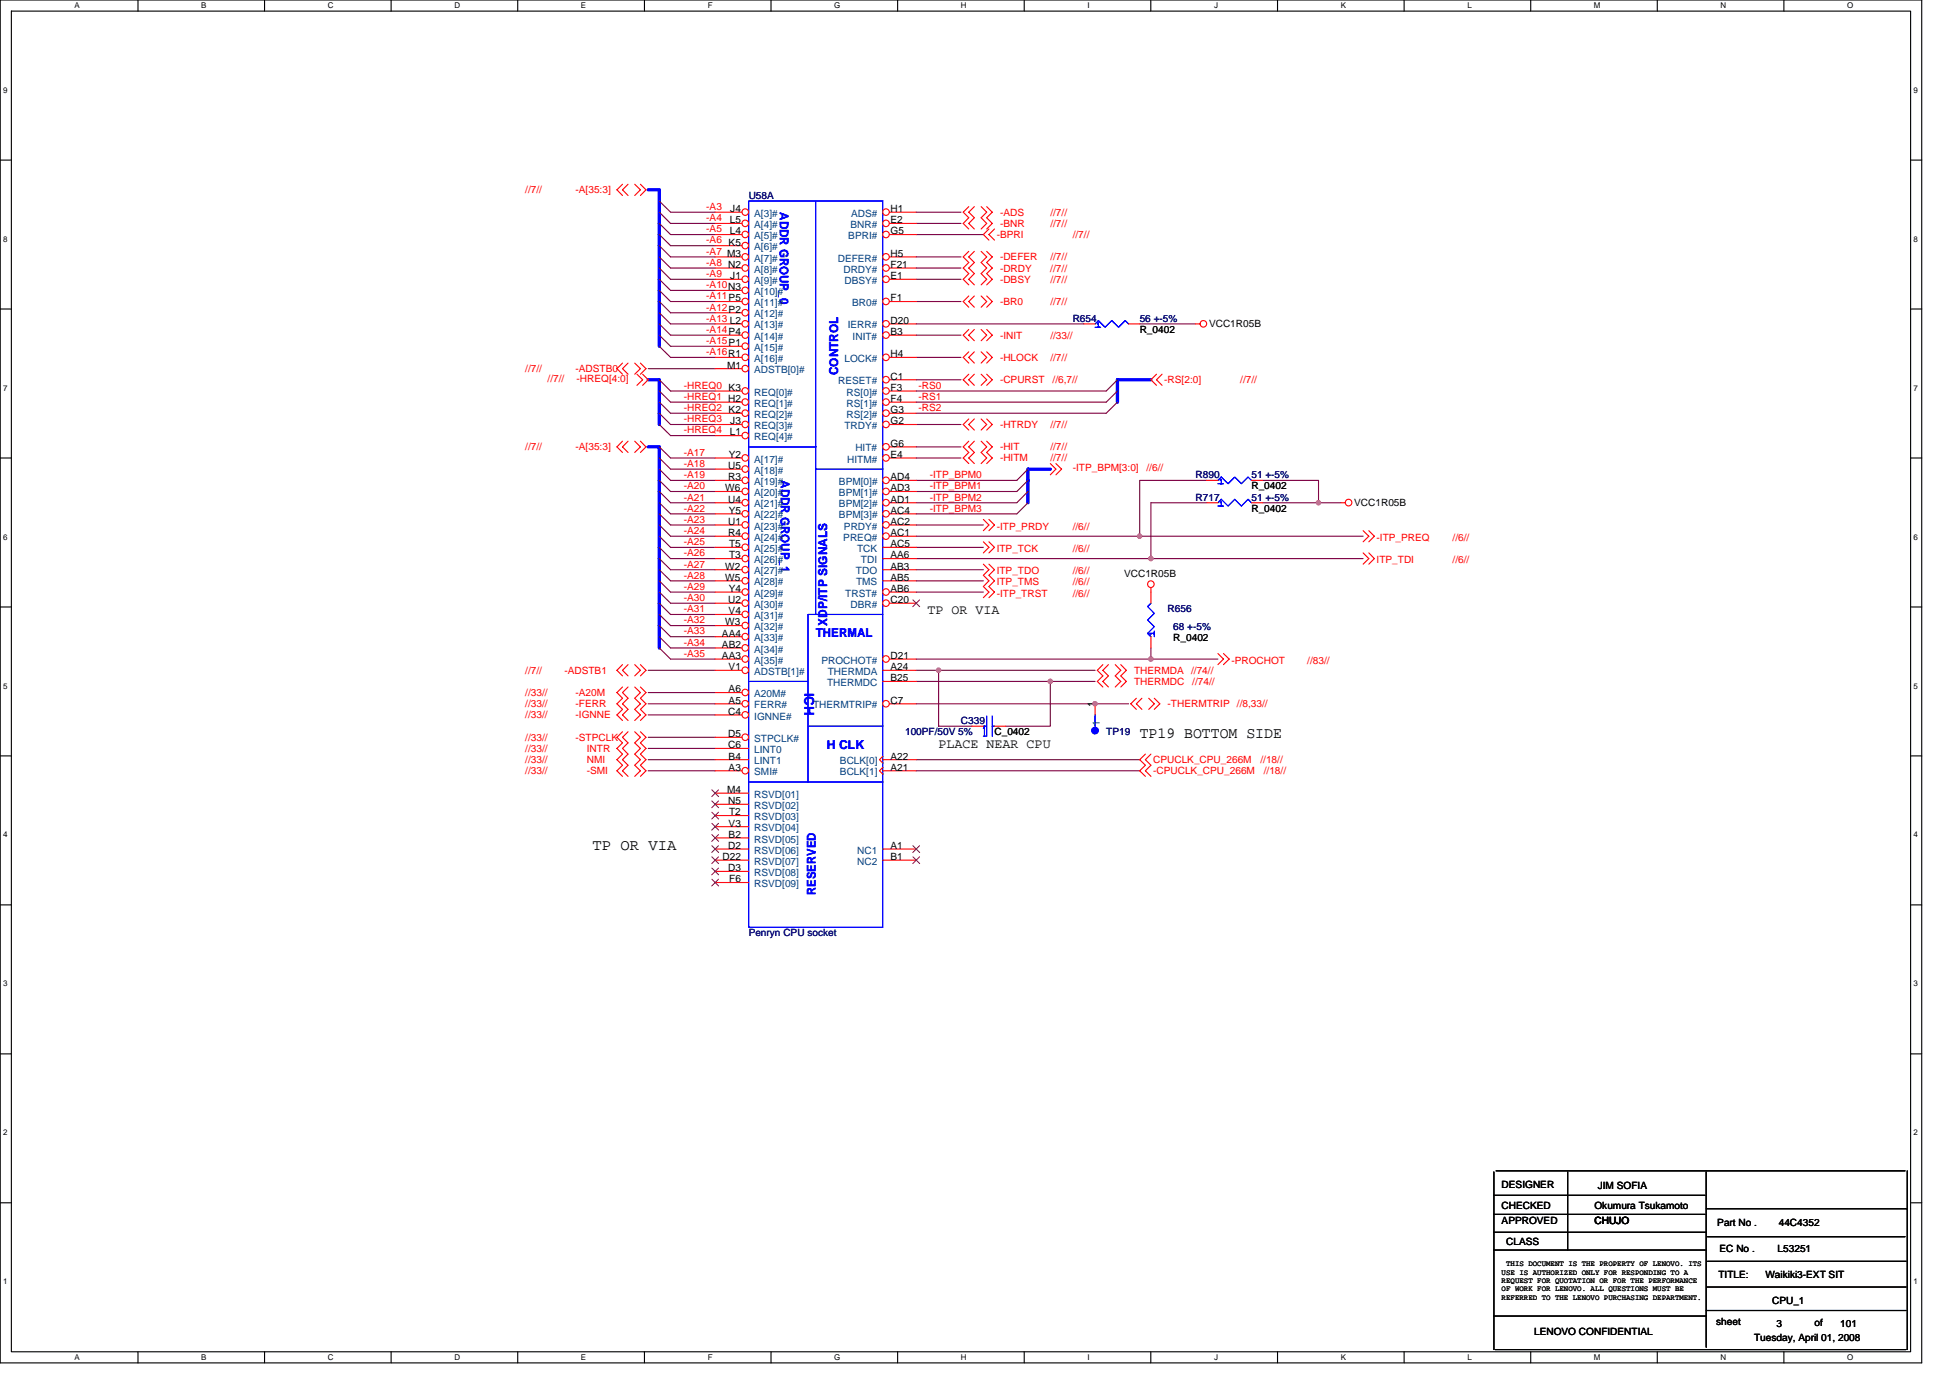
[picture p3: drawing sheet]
<svg xmlns="http://www.w3.org/2000/svg" width="297mm" height="210mm" viewBox="0 0 297 210" stroke-linecap="round" stroke-linejoin="round" font-family="sans-serif">
<path d="M0 0h292.7v207.6h-292.7zM1.7 1.7h289.3v204.2h-289.3z" fill="none" stroke="#000" stroke-width=".17"/>
<g fill="#fff">
<path d="M11.4 .2h.7v1.3h-.7z"/>
<path d="M11.4 206.1h.7v1.3h-.7z"/>
</g>
<path d="M21 0v1.7M21 205.9v1.7" fill="none" stroke="#000" stroke-width=".17"/>
<g fill="#fff">
<path d="M30.6 .2h.8v1.3h-.8z"/>
<path d="M30.6 206.1h.8v1.3h-.8z"/>
</g>
<path d="M40.3 0v1.7M40.3 205.9v1.7" fill="none" stroke="#000" stroke-width=".17"/>
<g fill="#fff">
<path d="M49.9 .2h.9v1.3h-.9z"/>
<path d="M49.9 206.1h.9v1.3h-.9z"/>
</g>
<path d="M59.6 0v1.7M59.6 205.9v1.7" fill="none" stroke="#000" stroke-width=".17"/>
<g fill="#fff">
<path d="M69.2 .2h.9v1.3h-.9z"/>
<path d="M69.2 206.1h.9v1.3h-.9z"/>
</g>
<path d="M78.9 0v1.7M78.9 205.9v1.7" fill="none" stroke="#000" stroke-width=".17"/>
<g fill="#fff">
<path d="M88.5 .2h.8v1.3h-.8z"/>
<path d="M88.5 206.1h.8v1.3h-.8z"/>
</g>
<path d="M98.2 0v1.7M98.2 205.9v1.7" fill="none" stroke="#000" stroke-width=".17"/>
<g fill="#fff">
<path d="M107.8 .2h.7v1.3h-.7z"/>
<path d="M107.8 206.1h.7v1.3h-.7z"/>
</g>
<path d="M117.5 0v1.7M117.5 205.9v1.7" fill="none" stroke="#000" stroke-width=".17"/>
<g fill="#fff">
<path d="M127.1 .2h.9v1.3h-.9z"/>
<path d="M127.1 206.1h.9v1.3h-.9z"/>
</g>
<path d="M136.7 0v1.7M136.7 205.9v1.7" fill="none" stroke="#000" stroke-width=".17"/>
<g fill="#fff">
<path d="M146.4 .2h.8v1.3h-.8z"/>
<path d="M146.4 206.1h.8v1.3h-.8z"/>
</g>
<path d="M156 0v1.7M156 205.9v1.7" fill="none" stroke="#000" stroke-width=".17"/>
<g fill="#fff">
<path d="M165.6 .2h.4v1.3h-.4z"/>
<path d="M165.6 206.1h.4v1.3h-.4z"/>
</g>
<path d="M175.3 0v1.7M175.3 205.9v1.7" fill="none" stroke="#000" stroke-width=".17"/>
<g fill="#fff">
<path d="M184.9 .2h.6v1.3h-.6z"/>
<path d="M184.9 206.1h.6v1.3h-.6z"/>
</g>
<path d="M194.6 0v1.7M194.6 205.9v1.7" fill="none" stroke="#000" stroke-width=".17"/>
<g fill="#fff">
<path d="M204.2 .2h.8v1.3h-.8z"/>
<path d="M204.2 206.1h.8v1.3h-.8z"/>
</g>
<path d="M213.9 0v1.7M213.9 205.9v1.7" fill="none" stroke="#000" stroke-width=".17"/>
<g fill="#fff">
<path d="M223.5 .2h.7v1.3h-.7z"/>
<path d="M223.5 206.1h.7v1.3h-.7z"/>
</g>
<path d="M233.2 0v1.7M233.2 205.9v1.7" fill="none" stroke="#000" stroke-width=".17"/>
<g fill="#fff">
<path d="M242.8 .2h1v1.3h-1z"/>
<path d="M242.8 206.1h1v1.3h-1z"/>
</g>
<path d="M252.5 0v1.7M252.5 205.9v1.7" fill="none" stroke="#000" stroke-width=".17"/>
<g fill="#fff">
<path d="M262.1 .2h.8v1.3h-.8z"/>
<path d="M262.1 206.1h.8v1.3h-.8z"/>
</g>
<path d="M271.7 0v1.7M271.7 205.9v1.7" fill="none" stroke="#000" stroke-width=".17"/>
<g fill="#fff">
<path d="M281.4 .2h.9v1.3h-.9z"/>
<path d="M281.4 206.1h.9v1.3h-.9z"/>
<path d="M.5 13h.6v1.4h-.6z"/>
<path d="M291.5 13h.6v1.4h-.6z"/>
<path d="M.5 35.7h.6v1.4h-.6z"/>
<path d="M291.5 35.7h.6v1.4h-.6z"/>
</g>
<path d="M0 24.4h1.7M291 24.4h1.7" fill="none" stroke="#000" stroke-width=".17"/>
<g fill="#fff">
<path d="M.5 58.4h.6v1.4h-.6z"/>
<path d="M291.5 58.4h.6v1.4h-.6z"/>
</g>
<path d="M0 47.1h1.7M291 47.1h1.7" fill="none" stroke="#000" stroke-width=".17"/>
<g fill="#fff">
<path d="M.5 81.1h.6v1.3h-.6z"/>
<path d="M291.5 81.1h.6v1.3h-.6z"/>
</g>
<path d="M0 69.8h1.7M291 69.8h1.7" fill="none" stroke="#000" stroke-width=".17"/>
<g fill="#fff">
<path d="M.5 103.8h.6v1.3h-.6z"/>
<path d="M291.5 103.8h.6v1.3h-.6z"/>
</g>
<path d="M0 92.5h1.7M291 92.5h1.7" fill="none" stroke="#000" stroke-width=".17"/>
<g fill="#fff">
<path d="M.5 126.5h.6v1.3h-.6z"/>
<path d="M291.5 126.5h.6v1.3h-.6z"/>
</g>
<path d="M0 115.1h1.7M291 115.1h1.7" fill="none" stroke="#000" stroke-width=".17"/>
<g fill="#fff">
<path d="M.5 149.2h.6v1.3h-.6z"/>
<path d="M291.5 149.2h.6v1.3h-.6z"/>
</g>
<path d="M0 137.8h1.7M291 137.8h1.7" fill="none" stroke="#000" stroke-width=".17"/>
<g fill="#fff">
<path d="M.5 171.9h.6v1.3h-.6z"/>
<path d="M291.5 171.9h.6v1.3h-.6z"/>
</g>
<path d="M0 160.5h1.7M291 160.5h1.7" fill="none" stroke="#000" stroke-width=".17"/>
<g fill="#fff">
<path d="M.5 194.6h.6v1.3h-.6z"/>
<path d="M291.5 194.6h.6v1.3h-.6z"/>
</g>
<g fill="none" stroke="#000" stroke-width=".17">
<path d="M227.6 178.5v27.1M227.9 178.4h62.3M238.8 178.5v11.9M259.9 178.5v26.7M290.5 178.4v27.2M0 183.2h1.7M227.6 182.1h32.1M227.6 185h32.1M227.6 187.7h32.3M227.6 190.4h32.3M259.9 199.6h30.5M259.9 184.1h30.6"/>
<path d="M260.1 192.1h30.3M260.1 188.4h30.1M260.1 196h30.3M291 183.2h1.7M227.6 200.5h32.3M227.7 205.6h62.7"/>
</g>
<g fill="none" stroke="#800040" stroke-width=".17">
<path d="M100.4 34l1.7 1.7h6.8M100.4 37.4l1.7 1.7h6.8M100.4 32.3l1.7 1.7h6.8M100.4 35.7l1.7 1.7h6.8M100.4 39.1l1.7 1.7h6.8M100.4 30.6l1.7 1.7h6.8M139.6 35.7h10.2M139.6 39.1h6.8M139.6 34h6.8M139.6 32.3h6.8M98.7 56.2h10.2M100.4 52.7l1.7 1.7h6.8"/>
<path d="M100.4 49.3l1.7 1.8h6.8M100.4 45.9l1.7 1.7h6.8M100.4 51.1l1.7 1.6h6.8M100.4 40.8l1.7 1.7h6.8M100.4 47.6l1.7 1.7h6.8M100.4 44.2l1.7 1.7h6.8M100.4 42.5l1.7 1.7h6.8M100.4 57.8l1.7 1.8h6.8M100.4 59.6l1.7 1.7h6.8M139.6 54.4h6.8M139.6 51.1h6.8M139.6 42.5h6.8"/>
<path d="M139.6 49.3h25.5M139.6 45.9h6.8M139.6 40.8h6.8M139.6 57.8h6.8M170.2 57.8l-1.7 1.8h-28.9M170.2 59.6l-1.7 1.7h-28.9M173.6 49.3h8.5M100.4 62.9l1.7 1.8h6.8M100.4 61.3l1.7 1.6h6.8M100.4 64.7l1.7 1.7h6.8M100.4 80l1.7 1.7h6.8M100.4 78.3l1.7 1.7h6.8"/>
<path d="M100.4 68.1l1.7 1.7h6.8M100.4 73.2l1.7 1.7h6.8M100.4 76.6l1.7 1.7h6.8M100.4 74.9l1.7 1.7h6.8M100.4 69.8l1.7 1.7h6.8M100.4 71.5l1.7 1.7h6.8M139.6 64.7h6.8M139.6 80h10.2M139.6 69.8h6.8M139.6 68.1h6.8M156.6 73.2l-1.7 1.7h-15.3M156.6 76.6l-1.7 1.7h-15.3"/>
<path d="M156.6 74.9l-1.7 1.7h-15.3M156.6 71.5l-1.7 1.7h-15.3M170.2 61.3l-1.7 1.6h-28.9M183.8 73.2h-10.2v8.5h34M183.8 76.6h-8.5v8.5M192.3 73.2h8.5v3.4h-8.5M200.8 76.6h3.5M100.4 88.5l1.7 1.7h6.8M100.4 83.4l1.7 1.7h6.8M100.4 81.7l1.7 1.7h6.8M100.4 91.9l1.7 1.7h6.8M100.4 90.2l1.7 1.7h6.8"/>
<path d="M100.4 85.1l1.7 1.7h6.8M100.4 86.8l1.7 1.7h6.8M100.4 93.6l1.7 1.7h6.8M100.4 95.3l1.7 1.7h6.8M100.4 97l1.7 1.7h6.8M100.4 98.7l1.7 1.7h6.8M139.6 81.7h34M139.6 90.2h10.2M139.6 85.1h68M139.6 83.4h10.2M139.6 86.8h10.2M139.6 88.5h10.2"/>
<path d="M175.3 98.7v1.7h10.2M98.7 102.1h10.2M98.7 105.5h10.2M98.7 107.2h10.2M98.7 108.9h10.2M98.7 114h10.2M98.7 117.4h10.2M98.7 112.3h10.2M98.7 115.7h10.2M139.6 100.4h35.7M139.6 102.1h27.2M139.6 107.2h32.3"/>
<path d="M139.6 117.4h34M139.6 115.7h34M139.6 103.8h27.2M143 102.1v8.5h5.1M160 103.8v6.8h-6.8"/>
</g>
<path d="M98.7 28.9h1.7v23.8M98.7 57.8h1.7v6.9M175.3 57.8h-5.1v3.5M98.7 68.1h1.7v30.6M160 71.5h-3.4v5.1" fill="none" stroke="#00f" stroke-width=".51"/>
<g fill="#f0f" stroke="#f0f" stroke-width=".17">
<circle cx="200.8" cy="76.6" r=".33"/>
<circle cx="175.3" cy="85.1" r=".33"/>
<circle cx="173.6" cy="81.7" r=".33"/>
<circle cx="175.3" cy="100.4" r=".33"/>
<circle cx="160" cy="103.8" r=".33"/>
<circle cx="166.8" cy="107.2" r=".33"/>
<circle cx="143" cy="102.1" r=".33"/>
</g>
<g fill="none" stroke="#f00" stroke-width=".17">
<path d="M94.8 28.1l-.8 .8 .8 .9M95.7 28.1l-.9 .8 .9 .9M96.7 28.1l.9 .8-.9 .9M97.6 28.1l.8 .8-.8 .9M147.6 31.5l-.9 .8 .9 .9-.9 .8 .9 .9M147.6 38.3l-.9 .8 .9 .9-.9 .8 .9 .9-.9 .8 .9 .9M148.4 31.5l-.8 .8 .8 .9-.8 .8 .8 .9M148.4 38.3l-.8 .8 .8 .9-.8 .8 .8 .9-.8 .8 .8 .9M149.5 31.5l.8 .8-.8 .9 .8 .8-.8 .9M149.5 38.3l.8 .8-.8 .9 .8 .8-.8 .9 .8 .8-.8 .9M150.3 31.5l.8 .8-.8 .9 .8 .8-.8 .9M150.3 38.3l.8 .8-.8 .9 .8 .8-.8 .9 .8 .8-.8 .9"/>
<path d="M150.6 34.9l-.8 .8 .8 .9M151.5 34.9l-.9 .8 .9 .9M94.8 55.3l-.8 .9 .8 .8M95.7 55.3l-.9 .9 .9 .8M96.7 55.3l.9 .9-.9 .8M97 57l.9 .8-.9 .9M97.6 55.3l.8 .9-.8 .8M97.9 57l.8 .8-.8 .9M147.6 53.6l-.9 .8 .9 .9M147.6 45.1l-.9 .8 .9 .9M147.6 50.2l-.9 .9 .9 .8M147.6 57l-.9 .8 .9 .9"/>
<path d="M148.4 53.6l-.8 .8 .8 .9M148.4 45.1l-.8 .8 .8 .9M148.4 50.2l-.8 .9 .8 .8M148.4 57l-.8 .8 .8 .9M149.5 45.1l.8 .8-.8 .9M149.5 53.6l.8 .8-.8 .9M149.5 50.2l.8 .9-.8 .8M149.5 57l.8 .8-.8 .9M150.3 45.1l.8 .8-.8 .9M150.3 53.6l.8 .8-.8 .9M150.3 50.2l.8 .9-.8 .8M150.3 57l.8 .8-.8 .9"/>
<path d="M176.2 57l-.9 .8 .9 .9M177 57l-.8 .8 .8 .9M182.1 49.3h.7M94.8 67.2l-.8 .9 .8 .8M95.7 67.2l-.9 .9 .9 .8M96.7 67.2l.9 .9-.9 .8M97.6 67.2l.8 .9-.8 .8M147.6 63.8l-.9 .9 .9 .8M147.6 67.2l-.9 .9 .9 .8-.9 .9 .9 .8M148.4 63.8l-.8 .9 .8 .8M148.4 67.2l-.8 .9 .8 .8-.8 .9 .8 .8M149.5 63.8l.8 .9-.8 .8"/>
<path d="M149.5 67.2l.8 .9-.8 .8 .8 .9-.8 .8M149.8 79.1l.8 .9-.8 .8M150.3 63.8l.8 .9-.8 .8M150.3 67.2l.8 .9-.8 .8 .8 .9-.8 .8M150.6 79.1l.9 .9-.9 .8M160 70.6l.8 .9-.8 .8M160.8 70.6l.9 .9-.9 .8M204.3 76.6h.6M149.8 85.9l.8 .9-.8 .8 .8 .9-.8 .8 .8 .9-.8 .8M149.8 82.5l.8 .9-.8 .8M150.6 85.9l.9 .9-.9 .8 .9 .9-.9 .8 .9 .9-.9 .8M150.6 82.5l.9 .9-.9 .8"/>
<path d="M175.3 89.5v.7M185.5 99.5l.9 .9-.9 .8M186.4 99.5l.8 .9-.8 .8M207.6 80.8l.9 .9-.9 .8M207.6 84.2l.9 .9-.9 .8M208.5 80.8l.9 .9-.9 .8M208.5 84.2l.9 .9-.9 .8M94.8 101.2l-.8 .9 .8 .9M94.8 104.6l-.8 .9 .8 .9-.8 .8 .8 .9-.8 .8 .8 .8M94.8 111.5l-.8 .8 .8 .9-.8 .8 .8 .9-.8 .8 .8 .9-.8 .8 .8 .9M95.7 101.2l-.9 .9 .9 .9M95.7 104.6l-.9 .9 .9 .9-.9 .8 .9 .9-.9 .8 .9 .8"/>
<path d="M95.7 111.5l-.9 .8 .9 .9-.9 .8 .9 .9-.9 .8 .9 .9-.9 .8 .9 .9M96.7 101.2l.9 .9-.9 .9M96.7 104.6l.9 .9-.9 .9 .9 .8-.9 .9 .9 .8-.9 .8M96.7 111.5l.9 .8-.9 .9 .9 .8-.9 .9 .9 .8-.9 .9 .9 .8-.9 .9M97.6 101.2l.8 .9-.8 .9M97.6 104.6l.8 .9-.8 .9 .8 .8-.8 .9 .8 .8-.8 .8M97.6 111.5l.8 .8-.8 .9 .8 .8-.8 .9 .8 .8-.8 .9 .8 .8-.8 .9M166.8 107.2v1.7M168 101.2l-.9 .9 .9 .9-.9 .8 .9 .8M168.8 101.2l-.8 .9 .8 .9-.8 .8 .8 .8M169.9 101.2l.8 .9-.8 .9 .8 .8-.8 .8M170.7 101.2l.9 .9-.9 .9 .9 .8-.9 .8"/>
<path d="M173.1 106.4l-.8 .8 .8 .9M173.9 106.4l-.8 .8 .8 .9M174.5 114.9l-.9 .8 .9 .9-.9 .8 .9 .9M175 106.4l.8 .8-.8 .9M175.3 114.9l-.8 .8 .8 .9-.8 .8 .8 .9M175.8 106.4l.9 .8-.9 .9"/>
<circle cx="183.3" cy="49.3" r=".5"/>
<circle cx="205.4" cy="76.6" r=".51"/>
<circle cx="175.3" cy="89" r=".51"/>
</g>
<circle cx="166.8" cy="111.3" r=".5" fill="#00f" stroke="#00f" stroke-width=".17"/>
<path d="M114 30.6h20.5v110.6h-20.5zM124.3 30.6v63M114 68.1h10.3M124.3 71.5h10.2M134.5 93.6h-11.4v25.5M114 103.8h9.1M114 119.1h20.5M123.1 110.6h11.4M166.8 108.9v1.7" fill="none" stroke="#00f" stroke-width=".17"/>
<circle cx="113.5" cy="44.2" r=".5" fill="#fff" stroke="#f00" stroke-width=".17"/>
<path d="M108.9 44.2h4.1" fill="none" stroke="#f00" stroke-width=".17"/>
<circle cx="113.5" cy="45.9" r=".5" fill="#fff" stroke="#f00" stroke-width=".17"/>
<path d="M108.9 45.9h4.1" fill="none" stroke="#f00" stroke-width=".17"/>
<circle cx="113.5" cy="47.6" r=".5" fill="#fff" stroke="#f00" stroke-width=".17"/>
<path d="M108.9 47.6h4.1" fill="none" stroke="#f00" stroke-width=".17"/>
<circle cx="113.5" cy="49.3" r=".5" fill="#fff" stroke="#f00" stroke-width=".17"/>
<path d="M108.9 49.3h4.1" fill="none" stroke="#f00" stroke-width=".17"/>
<circle cx="113.5" cy="51" r=".5" fill="#fff" stroke="#f00" stroke-width=".17"/>
<path d="M108.9 51.1h4.1" fill="none" stroke="#f00" stroke-width=".17"/>
<circle cx="113.5" cy="52.7" r=".5" fill="#fff" stroke="#f00" stroke-width=".17"/>
<path d="M108.9 52.7h4.1" fill="none" stroke="#f00" stroke-width=".17"/>
<circle cx="113.5" cy="54.4" r=".5" fill="#fff" stroke="#f00" stroke-width=".17"/>
<path d="M108.9 54.4h4.1" fill="none" stroke="#f00" stroke-width=".17"/>
<circle cx="113.5" cy="69.8" r=".5" fill="#fff" stroke="#f00" stroke-width=".17"/>
<path d="M108.9 69.8h4.1" fill="none" stroke="#f00" stroke-width=".17"/>
<circle cx="113.5" cy="71.4" r=".5" fill="#fff" stroke="#f00" stroke-width=".17"/>
<path d="M108.9 71.5h4.1" fill="none" stroke="#f00" stroke-width=".17"/>
<circle cx="113.5" cy="73.2" r=".5" fill="#fff" stroke="#f00" stroke-width=".17"/>
<path d="M108.9 73.2h4.1" fill="none" stroke="#f00" stroke-width=".17"/>
<circle cx="113.5" cy="74.9" r=".5" fill="#fff" stroke="#f00" stroke-width=".17"/>
<path d="M108.9 74.9h4.1" fill="none" stroke="#f00" stroke-width=".17"/>
<circle cx="113.5" cy="76.6" r=".5" fill="#fff" stroke="#f00" stroke-width=".17"/>
<path d="M108.9 76.6h4.1" fill="none" stroke="#f00" stroke-width=".17"/>
<circle cx="113.5" cy="78.3" r=".5" fill="#fff" stroke="#f00" stroke-width=".17"/>
<path d="M108.9 78.3h4.1" fill="none" stroke="#f00" stroke-width=".17"/>
<circle cx="113.5" cy="80" r=".5" fill="#fff" stroke="#f00" stroke-width=".17"/>
<path d="M108.9 80h4.1" fill="none" stroke="#f00" stroke-width=".17"/>
<circle cx="113.5" cy="81.7" r=".5" fill="#fff" stroke="#f00" stroke-width=".17"/>
<path d="M108.9 81.7h4.1" fill="none" stroke="#f00" stroke-width=".17"/>
<circle cx="113.5" cy="83.4" r=".5" fill="#fff" stroke="#f00" stroke-width=".17"/>
<path d="M108.9 83.4h4.1" fill="none" stroke="#f00" stroke-width=".17"/>
<circle cx="113.5" cy="85.1" r=".5" fill="#fff" stroke="#f00" stroke-width=".17"/>
<path d="M108.9 85.1h4.1" fill="none" stroke="#f00" stroke-width=".17"/>
<circle cx="113.5" cy="86.8" r=".5" fill="#fff" stroke="#f00" stroke-width=".17"/>
<path d="M108.9 86.8h4.1" fill="none" stroke="#f00" stroke-width=".17"/>
<circle cx="113.5" cy="88.5" r=".5" fill="#fff" stroke="#f00" stroke-width=".17"/>
<path d="M108.9 88.5h4.1" fill="none" stroke="#f00" stroke-width=".17"/>
<circle cx="113.5" cy="90.2" r=".5" fill="#fff" stroke="#f00" stroke-width=".17"/>
<path d="M108.9 90.2h4.1" fill="none" stroke="#f00" stroke-width=".17"/>
<circle cx="113.5" cy="32.3" r=".5" fill="#fff" stroke="#f00" stroke-width=".17"/>
<path d="M108.9 32.3h4.1" fill="none" stroke="#f00" stroke-width=".17"/>
<circle cx="113.5" cy="91.9" r=".5" fill="#fff" stroke="#f00" stroke-width=".17"/>
<path d="M108.9 91.9h4.1" fill="none" stroke="#f00" stroke-width=".17"/>
<circle cx="113.5" cy="93.6" r=".5" fill="#fff" stroke="#f00" stroke-width=".17"/>
<path d="M108.9 93.6h4.1M108.9 120.8h5.1M108.9 122.5h5.1M108.9 124.2h5.1M108.9 125.9h5.1M108.9 127.6h5.1M108.9 129.3h5.1M108.9 131h5.1" fill="none" stroke="#f00" stroke-width=".17"/>
<g fill="none" stroke="#804000" stroke-width=".15">
<path d="M108.4 120.3l1.1 1M108.4 122l1.1 1M108.4 123.7l1.1 1.1M108.4 125.4l1.1 1M108.4 127.1l1.1 1.1M108.4 128.8l1.1 1.1M108.4 130.5l1.1 1.1M109.4 120.3l-1 1M109.4 122l-1 1M109.4 123.7l-1 1.1M109.4 125.4l-1 1M109.4 127.1l-1 1.1"/>
<path d="M109.4 128.8l-1 1.1M109.4 130.5l-1 1.1"/>
</g>
<circle cx="113.5" cy="34" r=".5" fill="#fff" stroke="#f00" stroke-width=".17"/>
<path d="M108.9 34h4.1" fill="none" stroke="#f00" stroke-width=".17"/>
<circle cx="113.5" cy="35.7" r=".5" fill="#fff" stroke="#f00" stroke-width=".17"/>
<path d="M108.9 35.7h4.1" fill="none" stroke="#f00" stroke-width=".17"/>
<circle cx="113.5" cy="37.4" r=".5" fill="#fff" stroke="#f00" stroke-width=".17"/>
<path d="M108.9 37.4h4.1" fill="none" stroke="#f00" stroke-width=".17"/>
<circle cx="113.5" cy="39.1" r=".5" fill="#fff" stroke="#f00" stroke-width=".17"/>
<path d="M108.9 39.1h4.1" fill="none" stroke="#f00" stroke-width=".17"/>
<circle cx="113.5" cy="40.8" r=".5" fill="#fff" stroke="#f00" stroke-width=".17"/>
<path d="M108.9 40.8h4.1" fill="none" stroke="#f00" stroke-width=".17"/>
<circle cx="113.5" cy="42.5" r=".5" fill="#fff" stroke="#f00" stroke-width=".17"/>
<path d="M108.9 42.5h4.1" fill="none" stroke="#f00" stroke-width=".17"/>
<circle cx="113.5" cy="105.5" r=".5" fill="#fff" stroke="#f00" stroke-width=".17"/>
<path d="M108.9 105.5h4.1" fill="none" stroke="#f00" stroke-width=".17"/>
<circle cx="135" cy="32.3" r=".5" fill="#fff" stroke="#f00" stroke-width=".17"/>
<path d="M135.5 32.3h4.1" fill="none" stroke="#f00" stroke-width=".17"/>
<circle cx="113.5" cy="56.1" r=".5" fill="#fff" stroke="#f00" stroke-width=".17"/>
<path d="M108.9 56.2h4.1" fill="none" stroke="#f00" stroke-width=".17"/>
<circle cx="113.5" cy="102.1" r=".5" fill="#fff" stroke="#f00" stroke-width=".17"/>
<path d="M108.9 102.1h4.1M134.5 115.2l-.5 .5 .5 .5M134.5 116.9l-.5 .5 .5 .5M134.5 115.7h5.1M134.5 117.4h5.1M108.9 132.7h5.1" fill="none" stroke="#f00" stroke-width=".17"/>
<path d="M108.4 132.2l1.1 1.1M109.4 132.2l-1 1.1" fill="none" stroke="#804000" stroke-width=".15"/>
<circle cx="135" cy="34" r=".5" fill="#fff" stroke="#f00" stroke-width=".17"/>
<path d="M135.5 34h4.1" fill="none" stroke="#f00" stroke-width=".17"/>
<circle cx="135" cy="73.2" r=".5" fill="#fff" stroke="#f00" stroke-width=".17"/>
<path d="M135.5 73.2h4.1" fill="none" stroke="#f00" stroke-width=".17"/>
<circle cx="135" cy="74.9" r=".5" fill="#fff" stroke="#f00" stroke-width=".17"/>
<path d="M135.5 74.9h4.1" fill="none" stroke="#f00" stroke-width=".17"/>
<circle cx="135" cy="76.6" r=".5" fill="#fff" stroke="#f00" stroke-width=".17"/>
<path d="M135.5 76.6h4.1" fill="none" stroke="#f00" stroke-width=".17"/>
<circle cx="135" cy="78.3" r=".5" fill="#fff" stroke="#f00" stroke-width=".17"/>
<path d="M135.5 78.3h4.1" fill="none" stroke="#f00" stroke-width=".17"/>
<circle cx="135" cy="35.7" r=".5" fill="#fff" stroke="#f00" stroke-width=".17"/>
<path d="M135.5 35.7h4.1" fill="none" stroke="#f00" stroke-width=".17"/>
<circle cx="135" cy="45.9" r=".5" fill="#fff" stroke="#f00" stroke-width=".17"/>
<path d="M135.5 45.9h4.1" fill="none" stroke="#f00" stroke-width=".17"/>
<circle cx="135" cy="91.9" r=".5" fill="#fff" stroke="#f00" stroke-width=".17"/>
<path d="M135.5 91.9h4.1" fill="none" stroke="#f00" stroke-width=".17"/>
<path d="M139.1 91.4l1 1M140.1 91.4l-1.1 1" fill="none" stroke="#804000" stroke-width=".15"/>
<circle cx="135" cy="42.5" r=".5" fill="#fff" stroke="#f00" stroke-width=".17"/>
<path d="M135.5 42.5h4.1" fill="none" stroke="#f00" stroke-width=".17"/>
<circle cx="135" cy="39.1" r=".5" fill="#fff" stroke="#f00" stroke-width=".17"/>
<path d="M135.5 39.1h4.1" fill="none" stroke="#f00" stroke-width=".17"/>
<circle cx="135" cy="40.8" r=".5" fill="#fff" stroke="#f00" stroke-width=".17"/>
<path d="M135.5 40.8h4.1" fill="none" stroke="#f00" stroke-width=".17"/>
<circle cx="113.5" cy="107.2" r=".5" fill="#fff" stroke="#f00" stroke-width=".17"/>
<path d="M108.9 107.2h4.1" fill="none" stroke="#f00" stroke-width=".17"/>
<circle cx="135" cy="68.1" r=".5" fill="#fff" stroke="#f00" stroke-width=".17"/>
<path d="M135.5 68.1h4.1" fill="none" stroke="#f00" stroke-width=".17"/>
<circle cx="135" cy="69.8" r=".5" fill="#fff" stroke="#f00" stroke-width=".17"/>
<path d="M135.5 69.8h4.1" fill="none" stroke="#f00" stroke-width=".17"/>
<circle cx="135" cy="49.3" r=".5" fill="#fff" stroke="#f00" stroke-width=".17"/>
<path d="M135.5 49.3h4.1" fill="none" stroke="#f00" stroke-width=".17"/>
<circle cx="113.5" cy="108.9" r=".5" fill="#fff" stroke="#f00" stroke-width=".17"/>
<path d="M108.9 108.9h4.1" fill="none" stroke="#f00" stroke-width=".17"/>
<circle cx="135" cy="51" r=".5" fill="#fff" stroke="#f00" stroke-width=".17"/>
<path d="M135.5 51.1h4.1M108.9 114h5.1M108.9 115.7h5.1" fill="none" stroke="#f00" stroke-width=".17"/>
<circle cx="135" cy="54.4" r=".5" fill="#fff" stroke="#f00" stroke-width=".17"/>
<path d="M135.5 54.4h4.1" fill="none" stroke="#f00" stroke-width=".17"/>
<circle cx="135" cy="80" r=".5" fill="#fff" stroke="#f00" stroke-width=".17"/>
<path d="M135.5 80h4.1" fill="none" stroke="#f00" stroke-width=".17"/>
<circle cx="135" cy="81.7" r=".5" fill="#fff" stroke="#f00" stroke-width=".17"/>
<path d="M135.5 81.7h4.1" fill="none" stroke="#f00" stroke-width=".17"/>
<circle cx="135" cy="100.4" r=".5" fill="#fff" stroke="#f00" stroke-width=".17"/>
<path d="M135.5 100.4h4.1" fill="none" stroke="#f00" stroke-width=".17"/>
<circle cx="113.5" cy="59.5" r=".5" fill="#fff" stroke="#f00" stroke-width=".17"/>
<path d="M108.9 59.6h4.1" fill="none" stroke="#f00" stroke-width=".17"/>
<circle cx="113.5" cy="61.2" r=".5" fill="#fff" stroke="#f00" stroke-width=".17"/>
<path d="M108.9 61.3h4.1" fill="none" stroke="#f00" stroke-width=".17"/>
<circle cx="113.5" cy="62.9" r=".5" fill="#fff" stroke="#f00" stroke-width=".17"/>
<path d="M108.9 62.9h4.1" fill="none" stroke="#f00" stroke-width=".17"/>
<circle cx="113.5" cy="64.7" r=".5" fill="#fff" stroke="#f00" stroke-width=".17"/>
<path d="M108.9 64.7h4.1" fill="none" stroke="#f00" stroke-width=".17"/>
<circle cx="113.5" cy="66.3" r=".5" fill="#fff" stroke="#f00" stroke-width=".17"/>
<path d="M108.9 66.4h4.1" fill="none" stroke="#f00" stroke-width=".17"/>
<circle cx="135" cy="57.8" r=".5" fill="#fff" stroke="#f00" stroke-width=".17"/>
<path d="M135.5 57.8h4.1" fill="none" stroke="#f00" stroke-width=".17"/>
<circle cx="135" cy="59.5" r=".5" fill="#fff" stroke="#f00" stroke-width=".17"/>
<path d="M135.5 59.6h4.1" fill="none" stroke="#f00" stroke-width=".17"/>
<circle cx="135" cy="61.2" r=".5" fill="#fff" stroke="#f00" stroke-width=".17"/>
<path d="M135.5 61.3h4.1" fill="none" stroke="#f00" stroke-width=".17"/>
<circle cx="135" cy="62.9" r=".5" fill="#fff" stroke="#f00" stroke-width=".17"/>
<path d="M135.5 62.9h4.1" fill="none" stroke="#f00" stroke-width=".17"/>
<circle cx="113.5" cy="117.4" r=".5" fill="#fff" stroke="#f00" stroke-width=".17"/>
<path d="M108.9 117.4h4.1" fill="none" stroke="#f00" stroke-width=".17"/>
<circle cx="113.5" cy="112.3" r=".5" fill="#fff" stroke="#f00" stroke-width=".17"/>
<path d="M134.5 83.4h5.1M134.5 85.1h5.1M134.5 86.8h5.1M108.9 112.3h4.1" fill="none" stroke="#f00" stroke-width=".17"/>
<circle cx="135" cy="107.2" r=".5" fill="#fff" stroke="#f00" stroke-width=".17"/>
<path d="M134.5 88.5h5.1M134.5 102.1h5.1M134.5 103.8h5.1M135.5 107.2h4.1" fill="none" stroke="#f00" stroke-width=".17"/>
<circle cx="135" cy="64.7" r=".5" fill="#fff" stroke="#f00" stroke-width=".17"/>
<path d="M135.5 64.7h4.1" fill="none" stroke="#f00" stroke-width=".17"/>
<circle cx="135" cy="90.2" r=".5" fill="#fff" stroke="#f00" stroke-width=".17"/>
<path d="M135.5 90.2h4.1" fill="none" stroke="#f00" stroke-width=".17"/>
<circle cx="113.5" cy="95.3" r=".5" fill="#fff" stroke="#f00" stroke-width=".17"/>
<path d="M108.9 95.3h4.1" fill="none" stroke="#f00" stroke-width=".17"/>
<circle cx="113.5" cy="97" r=".5" fill="#fff" stroke="#f00" stroke-width=".17"/>
<path d="M108.9 97h4.1" fill="none" stroke="#f00" stroke-width=".17"/>
<circle cx="113.5" cy="98.7" r=".5" fill="#fff" stroke="#f00" stroke-width=".17"/>
<path d="M108.9 98.7h4.1" fill="none" stroke="#f00" stroke-width=".17"/>
<circle cx="113.5" cy="100.4" r=".5" fill="#fff" stroke="#f00" stroke-width=".17"/>
<g fill="none" stroke="#f00" stroke-width=".17">
<path d="M165.1 49.3h1.7M171.9 49.3h1.7M183.8 73.2h1.7M183.8 76.6h1.7M190.6 73.2h1.7M190.6 76.6h1.7M175.3 90.2v1.7M175.3 97v1.7M108.9 100.4h4.1M148.1 110.6h1.7M151.5 110.6h1.7M108.9 134.4h5.1"/>
<path d="M134.5 129.3h5.1M134.5 131h5.1"/>
</g>
<path d="M108.4 133.9l1.1 1.1M109.4 133.9l-1 1.1M139.1 128.8l1 1.1M139.1 130.5l1 1.1M140.1 128.8l-1.1 1.1M140.1 130.5l-1.1 1.1" fill="none" stroke="#804000" stroke-width=".15"/>
<g fill="none" stroke="#00f" stroke-width=".17">
<path d="M166.8 49.3l.5-.5 1 1 1.1-1 1 1 1-1 .5 .5M166.8 49.8h.9M167.1 49.3l.2-.1v.6M185.5 73.2l.5-.5 1.1 1 1-1 1 1 1-1 .5 .5M185.5 76.6l.5-.5 1.1 1 1-1 1 1 1-1 .5 .5M185.5 73.7h.9M185.5 77.1h.9M185.9 73.2l.1-.2v.7M185.9 76.6l.1-.2v.7M175.3 91.9l-.5 .5 1 1-1 1 1 1.1-1 1 .5 .5M175.8 96.5h-.6l.1 .1M175.8 96.1v.9"/>
<path d="M149.8 110.6h.5M149.8 111l.2-.4v1.5M149.8 112.1h.3M150.3 109.1v3M151.1 110.6h.4M151.1 109.1v3"/>
</g>
<g fill="#f0f" stroke="#f0f" stroke-width=".17">
<circle cx="200.8" cy="76.6" r=".33"/>
<circle cx="175.3" cy="85.1" r=".33"/>
<circle cx="173.6" cy="81.7" r=".33"/>
<circle cx="175.3" cy="100.4" r=".33"/>
<circle cx="160" cy="103.8" r=".33"/>
<circle cx="166.8" cy="107.2" r=".33"/>
<circle cx="143" cy="102.1" r=".33"/>
</g>
<g font-size="2.4">
<text x="173.6" y="112.5">TP19 BOTTOM SIDE</text>
<text x="90.2" y="129.5">TP OR VIA</text>
</g>
<g font-size="2">
<text x="141.3" y="93.5">TP OR VIA</text>
<text x="143" y="113.9">PLACE NEAR CPU</text>
</g>
<text font-size="2" fill="#00f" x="122.6" y="105.5" transform="rotate(90 122.6 105.5)">ICH</text>
<g font-size="1.9" fill="#00f">
<text x="118.8" y="32.3" transform="rotate(90 118.8 32.3)">ADDR GROUP_0</text>
<text x="127.7" y="57.2" transform="rotate(-90 127.7 57.2)">CONTROL</text>
<text x="119" y="73.2" transform="rotate(90 119 73.2)">ADDR GROUP_1</text>
<text x="126" y="95.3" transform="rotate(-90 126 95.3)">XDP/ITP SIGNALS</text>
<text x="124.3" y="97">THERMAL</text>
<text x="126" y="114">H CLK</text>
<text x="124.3" y="136.3" transform="rotate(-90 124.3 136.3)">RESERVED</text>
</g>
<g font-size="1.5" fill="#f00">
<text x="80" y="29.4">//7//</text>
<text x="87.7" y="29.4">-A[35:3]</text>
<text x="107.6" y="35.4">-A5</text>
<text x="107.6" y="33.7">-A4</text>
<text x="107.6" y="32">-A3</text>
<text x="152.3" y="32.9">-ADS</text>
<text x="152.3" y="34.5">-BNR</text>
<text x="160" y="34.5">//7//</text>
<text x="160" y="32.9">//7//</text>
<text x="107.6" y="38.8">-A7 M3</text>
<text x="107.6" y="37.1">-A6 K5</text>
<text x="107.6" y="40.5">-A8 N2</text>
<text x="151.8" y="36.3">-BPRI</text>
<text x="152.3" y="41.4">-DRDY</text>
<text x="152.3" y="39.7">-DEFER</text>
<text x="160" y="41.4">//7//</text>
<text x="160" y="39.7">//7//</text>
<text x="163.4" y="36.3">//7//</text>
<text x="107.6" y="47.3">-A12P2</text>
<text x="107.6" y="42.2">-A9</text>
<text x="107.6" y="45.6">-A11P5</text>
<text x="107.6" y="43.9">-A10N3</text>
<text x="152.3" y="43.1">-DBSY</text>
<text x="152.3" y="46.5">-BR0</text>
<text x="160" y="46.5">//7//</text>
<text x="160" y="43.1">//7//</text>
<text x="107.6" y="50.7">-A14P4</text>
<text x="107.6" y="52.4">-A15P1</text>
<text x="107.6" y="49">-A13 L2</text>
<text x="152.3" y="51.6">-INIT</text>
<text x="160" y="51.6">//33//</text>
<text x="80" y="56.7">//7//</text>
<text x="83.4" y="58.2">//7//</text>
<text x="87.7" y="56.7">-ADSTB0</text>
<text x="87.8" y="58.2">-HREQ[4:0]</text>
<text x="104.2" y="59.2">-HREQ0 K3</text>
<text x="107.6" y="54.1">-A16R1</text>
<text x="139.9" y="59.2">-RS0</text>
<text x="152.3" y="55">-HLOCK</text>
<text x="152.3" y="58.4">-CPURST</text>
<text x="160" y="55">//7//</text>
<text x="160.3" y="58.4">//6,7//</text>
<text x="177.4" y="58.4">-RS[2:0]</text>
<text x="188.9" y="58.4">//7//</text>
<text x="104.2" y="64.3">-HREQ3</text>
<text x="104.2" y="60.9">-HREQ1 H2</text>
<text x="104.2" y="62.6">-HREQ2 K2</text>
<text x="139.9" y="60.9">-RS1</text>
<text x="139.9" y="62.6">-RS2</text>
<text x="152.3" y="65.2">-HTRDY</text>
<text x="160" y="65.2">//7//</text>
<text x="80" y="68.6">//7//</text>
<text x="87.7" y="68.6">-A[35:3]</text>
<text x="104.2" y="66">-HREQ4</text>
<text x="104.2" y="69.4">-A17</text>
<text x="104.2" y="71.1">-A18</text>
<text x="152.3" y="68.6">-HIT</text>
<text x="152.3" y="70.3">-HITM</text>
<text x="160" y="68.6">//7//</text>
<text x="160" y="70.3">//7//</text>
<text x="163.4" y="71.8">-ITP_BPM[3:0]</text>
<text x="174.6" y="71.8">//6//</text>
<text x="104.2" y="74.5">-A20</text>
<text x="104.2" y="77.9">-A22</text>
<text x="104.2" y="76.2">-A21</text>
<text x="104.2" y="72.8">-A19</text>
<text x="141.6" y="72.8">-ITP_BPM0</text>
<text x="141.6" y="77.9">-ITP_BPM3</text>
<text x="141.6" y="76.2">-ITP_BPM2</text>
<text x="141.6" y="74.5">-ITP_BPM1</text>
<text x="104.2" y="81.3">-A24</text>
<text x="104.2" y="79.6">-A23</text>
<text x="104.2" y="83">-A25</text>
<text x="151.8" y="80.7">-ITP_PRDY</text>
<text x="163.4" y="80.7">//6//</text>
<text x="209.7" y="82.4">-ITP_PREQ</text>
<text x="221.3" y="82.4">//6//</text>
<text x="104.2" y="89.9">-A29</text>
<text x="104.2" y="84.8">-A26</text>
<text x="104.2" y="86.4">-A27</text>
<text x="104.2" y="88.1">-A28</text>
<text x="151.8" y="87.5">ITP_TDO</text>
<text x="151.8" y="89.2">ITP_TMS</text>
<text x="151.8" y="84.1">ITP_TCK</text>
<text x="163.4" y="84.1">//6//</text>
<text x="163.4" y="87.5">//6//</text>
<text x="163.4" y="89.2">//6//</text>
<text x="209.7" y="85.8">ITP_TDI</text>
<text x="221.3" y="85.8">//6//</text>
<text x="104.2" y="93.3">-A31</text>
<text x="104.2" y="91.5">-A30</text>
<text x="104.2" y="95">-A32</text>
<text x="151.8" y="90.9">-ITP_TRST</text>
<text x="163.4" y="90.9">//6//</text>
<text x="104.2" y="96.6">-A33</text>
<text x="104.2" y="98.4">-A34</text>
<text x="104.2" y="100.1">-A35</text>
<text x="187.6" y="101.1">-PROCHOT</text>
<text x="199.1" y="101.1">//83//</text>
<text x="80" y="102.6">//7//</text>
<text x="80" y="106">//33//</text>
<text x="80" y="107.7">//33//</text>
<text x="86" y="102.6">-ADSTB1</text>
<text x="87.7" y="106">-A20M</text>
<text x="87.7" y="107.7">-FERR</text>
<text x="172.8" y="104.3">THERMDC</text>
<text x="172.8" y="102.6">THERMDA</text>
<text x="177.9" y="107.7">-THERMTRIP</text>
<text x="181.4" y="102.6">//74//</text>
<text x="181.6" y="104.3">//74//</text>
<text x="188.4" y="107.7">//8,33//</text>
<text x="80" y="109.4">//33//</text>
<text x="80" y="112.8">//33//</text>
<text x="87.7" y="109.4">-IGNNE</text>
<text x="87.7" y="112.8">-STPCLK</text>
<text x="80" y="114.5">//33//</text>
<text x="80" y="117.9">//33//</text>
<text x="80" y="116.2">//33//</text>
<text x="89.4" y="114.5">INTR</text>
<text x="89.4" y="117.9">-SMI</text>
<text x="89.4" y="116.2">NMI</text>
<text x="175.7" y="117.9">-CPUCLK_CPU_266M</text>
<text x="175.7" y="116.2">CPUCLK_CPU_266M</text>
<text x="192" y="116.2">//18//</text>
<text x="192.5" y="117.9">//18//</text>
</g>
<g font-size="1.5">
<text x="111.2" y="34">L5</text>
<text x="111.2" y="35.7">L4</text>
<text x="111.2" y="32.3">J4</text>
<text x="135.7" y="32.3">H1</text>
<text x="135.7" y="35.7">G5</text>
<text x="135.7" y="34">E2</text>
<text x="135.7" y="40.8">F21</text>
<text x="135.7" y="39.1">H5</text>
<text x="111.2" y="42.5">J1</text>
<text x="135.7" y="45.9">F1</text>
<text x="135.7" y="42.5">E1</text>
<text x="135.7" y="49.3">D20</text>
<text x="135.7" y="51">B3</text>
<text x="173.6" y="50.7">R_0402</text>
<text x="184.2" y="49.9">VCC1R05B</text>
<text x="110.8" y="56.1">M1</text>
<text x="135.7" y="54.4">H4</text>
<text x="135.7" y="59.5">F3</text>
<text x="135.7" y="57.8">C1</text>
<text x="111.2" y="64.6">J3</text>
<text x="135.7" y="64.6">G2</text>
<text x="135.7" y="61.2">F4</text>
<text x="135.7" y="62.9">G3</text>
<text x="110.9" y="71.4">U5</text>
<text x="111" y="69.7">Y2</text>
<text x="111.2" y="66.3">L1</text>
<text x="135.7" y="68.1">G6</text>
<text x="135.7" y="69.7">E4</text>
<text x="110.5" y="74.8">W6</text>
<text x="110.9" y="73.2">R3</text>
<text x="110.9" y="76.6">U4</text>
<text x="135.7" y="73.2">AD4</text>
<text x="135.7" y="74.8">AD3</text>
<text x="135.7" y="76.6">AD1</text>
<text x="190.6" y="74.5">R_0402</text>
<text x="190.6" y="78">R_0402</text>
<text x="206.3" y="77.1">VCC1R05B</text>
<text x="110.9" y="79.9">U1</text>
<text x="110.9" y="81.7">R4</text>
<text x="111" y="78.3">Y5</text>
<text x="111.1" y="83.4">T5</text>
<text x="135.7" y="78.3">AC4</text>
<text x="135.7" y="83.4">AC5</text>
<text x="135.7" y="79.9">AC2</text>
<text x="135.7" y="81.7">AC1</text>
<text x="110.5" y="86.8">W2</text>
<text x="110.5" y="88.5">W5</text>
<text x="111.1" y="85.1">T3</text>
<text x="135.7" y="88.5">AB5</text>
<text x="135.7" y="86.8">AB3</text>
<text x="135.7" y="85.1">AA6</text>
<text x="171.2" y="87.8">VCC1R05B</text>
<text x="110.5" y="95.3">W3</text>
<text x="110.9" y="91.9">U2</text>
<text x="111" y="93.6">V4</text>
<text x="111" y="90.2">Y4</text>
<text x="135.7" y="90.2">AB6</text>
<text x="135.7" y="91.9">C20</text>
<text x="110" y="97">AA4</text>
<text x="110" y="98.7">AB2</text>
<text x="110" y="100.4">AA3</text>
<text x="135.7" y="100.4">D21</text>
<text x="178.7" y="97.7">R_0402</text>
<text x="111" y="105.5">A6</text>
<text x="111" y="102.1">V1</text>
<text x="111" y="107.2">A5</text>
<text x="135.7" y="103.8">B25</text>
<text x="135.7" y="107.2">C7</text>
<text x="135.7" y="102.1">A24</text>
<text x="166.8" y="107.7" transform="rotate(-90 166.8 107.7)">1</text>
<text x="110.9" y="108.9">C4</text>
<text x="110.9" y="114">C6</text>
<text x="110.9" y="112.3">D5</text>
<text x="151.5" y="112">C_0402</text>
<text x="111" y="115.7">B4</text>
<text x="111" y="117.4">A3</text>
<text x="135.7" y="115.7">A22</text>
<text x="135.7" y="117.4">A21</text>
<text x="110.8" y="120.8">M4</text>
<text x="110.9" y="122.5">N5</text>
<text x="111" y="125.9">V3</text>
<text x="111.1" y="124.2">T2</text>
<text x="110.1" y="131">D22</text>
<text x="110.9" y="129.3">D2</text>
<text x="111" y="127.6">B2</text>
<text x="135.7" y="129.3">A1</text>
<text x="135.7" y="131">B1</text>
<text x="110.9" y="132.7">D3</text>
<text x="111.1" y="134.4">F6</text>
<text x="228.7" y="180.9">DESIGNER</text>
<text x="228.7" y="184.1">CHECKED</text>
<text x="242.9" y="184.2">Okumura Tsukamoto</text>
<text x="243.4" y="181.1">JIM SOFIA</text>
<text x="228.7" y="186.5">APPROVED</text>
<text x="229.4" y="189.6">CLASS</text>
<text x="242.9" y="186.5">CHUJO</text>
<text x="261.6" y="186.7">Part No .</text>
<text x="261.9" y="190.8">EC No .</text>
<text x="270.8" y="190.8">L53251</text>
<text x="271" y="186.7">44C4352</text>
<text x="261.8" y="194.7">TITLE:</text>
<text x="268.9" y="194.7">Waikiki3-EXT SIT</text>
<text x="233.7" y="203.4">LENOVO CONFIDENTIAL</text>
<text x="261.4" y="201.8">sheet</text>
<text x="269.9" y="198.6">CPU_1</text>
<text x="270.6" y="202.2">3</text>
<text x="276.4" y="202">of</text>
<text x="280.3" y="202.2">101</text>
<text x="267.2" y="204.2">Tuesday, April 01, 2008</text>
</g>
<g font-size="1.5" fill="#000080">
<text x="114" y="30.3">U58A</text>
<text x="163.4" y="49">R654</text>
<text x="173.6" y="49">56 +-5%</text>
<text x="182.1" y="72.8">R890</text>
<text x="182.1" y="76.2">R717</text>
<text x="190.6" y="72.8">51 +-5%</text>
<text x="190.6" y="76.2">51 +-5%</text>
<text x="177.9" y="93.3">R656</text>
<text x="178.7" y="96">68 +-5%</text>
<text x="137.9" y="112">100PF/50V 5%</text>
<text x="146.4" y="110.3">C339</text>
<text x="168.5" y="112">TP19</text>
<text x="114" y="142.6">Penryn CPU socket</text>
</g>
<g font-size="1.5" fill="#004080">
<text x="114.9" y="33">A[3]#</text>
<text x="114.9" y="34.7">A[4]#</text>
<text x="129.6" y="34.7">BNR#</text>
<text x="129.6" y="33">ADS#</text>
<text x="114.9" y="36.4">A[5]#</text>
<text x="114.9" y="38.1">A[6]#</text>
<text x="114.9" y="39.8">A[7]#</text>
<text x="114.9" y="41.5">A[8]#</text>
<text x="127.6" y="39.8">DEFER#</text>
<text x="128.5" y="41.5">DRDY#</text>
<text x="129.2" y="36.4">BPRI#</text>
<text x="114.9" y="44.9">A[10]#</text>
<text x="114.9" y="46.6">A[11]#</text>
<text x="114.9" y="43.2">A[9]#</text>
<text x="128.6" y="43.2">DBSY#</text>
<text x="129.8" y="46.6">BR0#</text>
<text x="114.9" y="48.3">A[12]#</text>
<text x="114.9" y="50">A[13]#</text>
<text x="114.9" y="51.8">A[14]#</text>
<text x="114.9" y="53.4">A[15]#</text>
<text x="129.1" y="50">IERR#</text>
<text x="129.9" y="51.8">INIT#</text>
<text x="114.9" y="55.1">A[16]#</text>
<text x="114.9" y="56.9">ADSTB[0]#</text>
<text x="127.7" y="58.5">RESET#</text>
<text x="128.6" y="55.1">LOCK#</text>
<text x="114.9" y="60.3">REQ[0]#</text>
<text x="114.9" y="62">REQ[1]#</text>
<text x="114.9" y="63.6">REQ[2]#</text>
<text x="114.9" y="65.4">REQ[3]#</text>
<text x="128.6" y="65.4">TRDY#</text>
<text x="129" y="60.3">RS[0]#</text>
<text x="129" y="62">RS[1]#</text>
<text x="129" y="63.6">RS[2]#</text>
<text x="114.9" y="70.5">A[17]#</text>
<text x="114.9" y="67.1">REQ[4]#</text>
<text x="129" y="70.5">HITM#</text>
<text x="130.3" y="68.8">HIT#</text>
<text x="114.9" y="72.2">A[18]#</text>
<text x="114.9" y="73.9">A[19]#</text>
<text x="114.9" y="75.6">A[20]#</text>
<text x="114.9" y="77.3">A[21]#</text>
<text x="127.8" y="73.9">BPM[0]#</text>
<text x="127.8" y="75.6">BPM[1]#</text>
<text x="127.8" y="77.3">BPM[2]#</text>
<text x="114.9" y="79">A[22]#</text>
<text x="114.9" y="80.7">A[23]#</text>
<text x="114.9" y="82.4">A[24]#</text>
<text x="127.8" y="79">BPM[3]#</text>
<text x="128.5" y="82.4">PREQ#</text>
<text x="128.6" y="80.7">PRDY#</text>
<text x="114.9" y="84.1">A[25]#</text>
<text x="114.9" y="85.8">A[26]#</text>
<text x="114.9" y="87.5">A[27]#</text>
<text x="114.9" y="89.2">A[28]#</text>
<text x="130.4" y="87.5">TDO</text>
<text x="130.4" y="89.2">TMS</text>
<text x="130.6" y="84.1">TCK</text>
<text x="131.1" y="85.8">TDI</text>
<text x="114.9" y="90.9">A[29]#</text>
<text x="114.9" y="92.6">A[30]#</text>
<text x="114.9" y="94.3">A[31]#</text>
<text x="114.9" y="96">A[32]#</text>
<text x="128.8" y="90.9">TRST#</text>
<text x="129.6" y="92.6">DBR#</text>
<text x="114.9" y="97.7">A[33]#</text>
<text x="114.9" y="99.4">A[34]#</text>
<text x="114.9" y="101.1">A[35]#</text>
<text x="125.1" y="101.1">PROCHOT#</text>
<text x="114.9" y="106.2">A20M#</text>
<text x="114.9" y="102.8">ADSTB[1]#</text>
<text x="114.9" y="107.9">FERR#</text>
<text x="123.9" y="107.9">THERMTRIP#</text>
<text x="126" y="104.5">THERMDC</text>
<text x="126.1" y="102.8">THERMDA</text>
<text x="114.9" y="109.6">IGNNE#</text>
<text x="114.9" y="113">STPCLK#</text>
<text x="167.5" y="110.6" transform="rotate(-90 167.5 110.6)">1</text>
<text x="114.9" y="114.7">LINT0</text>
<text x="114.9" y="116.4">LINT1</text>
<text x="114.9" y="118.1">SMI#</text>
<text x="127.9" y="116.4">BCLK[0]</text>
<text x="127.9" y="118.1">BCLK[1]</text>
<text x="114.9" y="121.5">RSVD[01]</text>
<text x="114.9" y="123.2">RSVD[02]</text>
<text x="114.9" y="124.9">RSVD[03]</text>
<text x="114.9" y="126.6">RSVD[04]</text>
<text x="114.9" y="128.3">RSVD[05]</text>
<text x="114.9" y="130">RSVD[06]</text>
<text x="114.9" y="131.7">RSVD[07]</text>
<text x="130.6" y="130">NC1</text>
<text x="130.6" y="131.7">NC2</text>
<text x="114.9" y="133.4">RSVD[08]</text>
<text x="114.9" y="135.1">RSVD[09]</text>
</g>
<g font-size="1.2">
<text x="11.4" y="1.2">A</text>
<text x="30.6" y="1.2">B</text>
<text x="49.9" y="1.2">C</text>
<text x="69.2" y="1.2">D</text>
<text x="88.5" y="1.2">E</text>
<text x="107.8" y="1.2">F</text>
<text x="127.1" y="1.2">G</text>
<text x="146.4" y="1.2">H</text>
<text x="165.6" y="1.2">I</text>
<text x="184.9" y="1.2">J</text>
<text x="204.2" y="1.2">K</text>
<text x="223.5" y="1.2">L</text>
<text x="242.8" y="1.2">M</text>
<text x="262.1" y="1.2">N</text>
<text x="281.4" y="1.2">O</text>
<text x=".5" y="14.1">9</text>
<text x="291.5" y="14.1">9</text>
<text x=".5" y="36.8">8</text>
<text x="291.5" y="36.8">8</text>
<text x=".5" y="59.5">7</text>
<text x="291.5" y="59.5">7</text>
<text x=".5" y="82.2">6</text>
<text x="291.5" y="82.2">6</text>
<text x=".5" y="104.9">5</text>
<text x="291.5" y="104.9">5</text>
<text x=".5" y="127.6">4</text>
<text x="291.5" y="127.6">4</text>
<text x=".5" y="150.3">3</text>
<text x="291.5" y="150.3">3</text>
<text x=".5" y="173">2</text>
<text x="291.5" y="173">2</text>
<text x=".5" y="195.6">1</text>
<text x="228.7" y="194.2">USE IS AUTHORIZED ONLY FOR RESPONDING TO A</text>
<text x="228.7" y="195.5">REQUEST FOR QUOTATION OR FOR THE PERFORMANCE</text>
<text x="228.7" y="196.7">OF WORK FOR LENOVO. ALL QUESTIONS MUST BE</text>
<text x="228.7" y="198">REFERRED TO THE LENOVO PURCHASING DEPARTMENT.</text>
<text x="229.4" y="192.9">THIS DOCUMENT IS THE PROPERTY OF LENOVO. ITS</text>
<text x="291.5" y="195.6">1</text>
<text x="11.4" y="207.2">A</text>
<text x="30.6" y="207.2">B</text>
<text x="49.9" y="207.2">C</text>
<text x="69.2" y="207.2">D</text>
<text x="88.5" y="207.2">E</text>
<text x="107.8" y="207.2">F</text>
<text x="127.1" y="207.2">G</text>
<text x="146.4" y="207.2">H</text>
<text x="165.6" y="207.2">I</text>
<text x="184.9" y="207.2">J</text>
<text x="204.2" y="207.2">K</text>
<text x="223.5" y="207.2">L</text>
<text x="242.8" y="207.2">M</text>
<text x="262.1" y="207.2">N</text>
<text x="281.4" y="207.2">O</text>
</g>
</svg>
